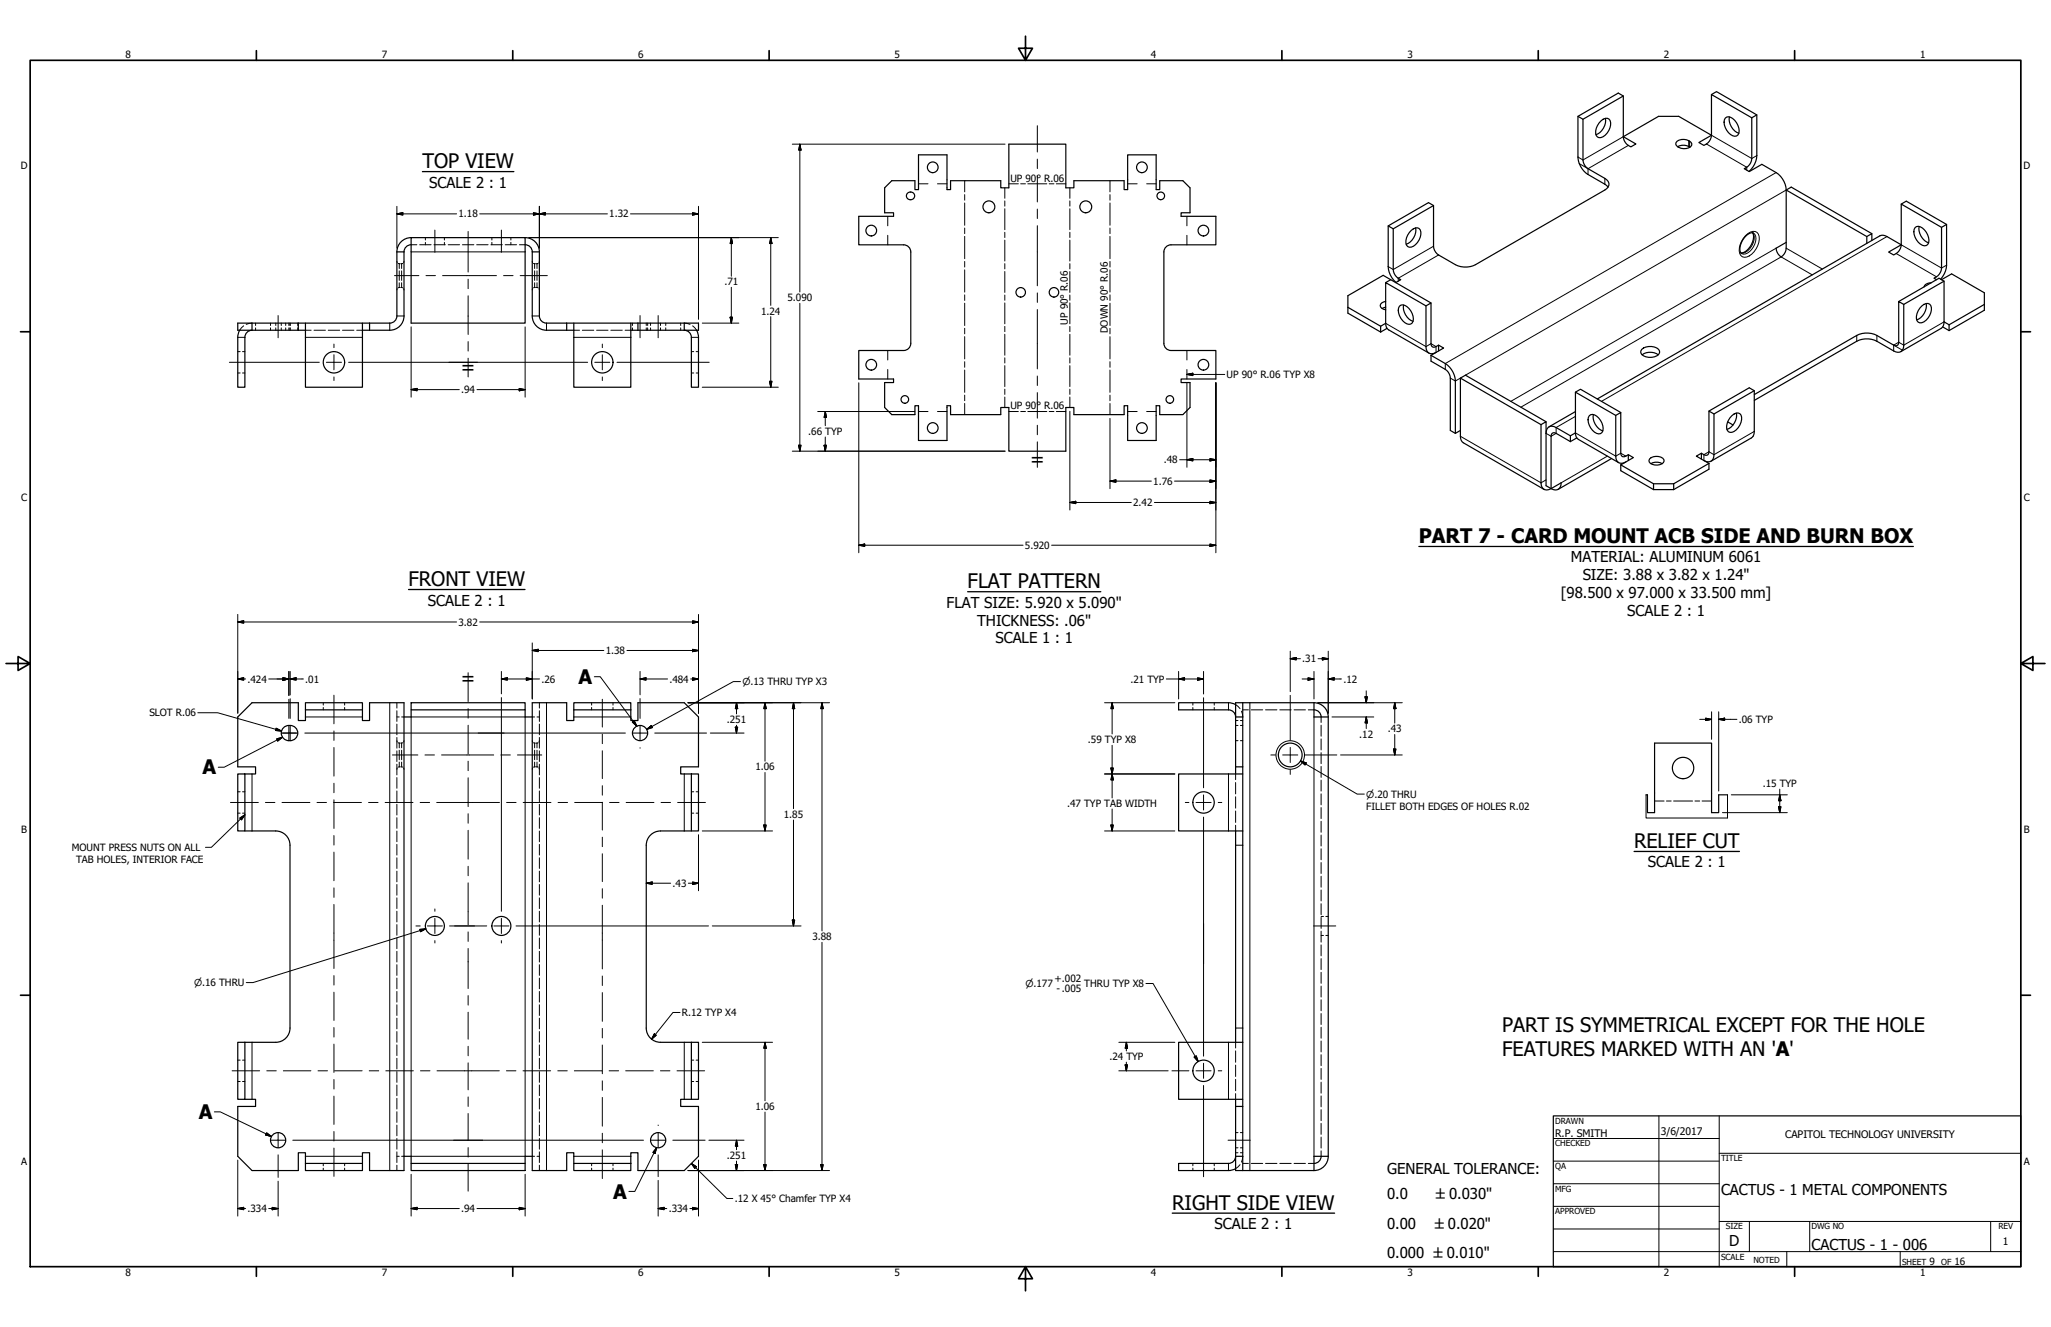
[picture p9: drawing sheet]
<svg xmlns="http://www.w3.org/2000/svg" width="864mm" height="559mm" viewBox="0 0 864 559" stroke-linecap="round" stroke-linejoin="round" font-family="sans-serif">
<!-- layer: Border (ANSI) -->
<g fill="none" stroke="#000" stroke-width=".42">
<path d="M683.5 57.6l-17 9.8-2.1-1.3M711 59.2v2.5M711.4 59.5v2.4M720.6 57l17 9.7 2.1-1.2M665 68.9l3.7 2.1M668.7 71v2.5M675.7 75.1v2.5M685.6 61.2l-16.9 9.8M718.5 60.6l17 9.8v1.2M747.9 72.7l-139.3 80.4v2.4M735 99.2a4 4 0 0 1 4.8-1.3 5.8 5.8 0 0 1-.4 6.9 5.3 5.3 0 0 1-5.8 3.3 4.9 4.9 0 0 1-.3-6.5zM738 98a6 6 0 0 1-2.1 7.6l-2 1h-.8"/>
<path d="M738.3 98.1a4.4 4.4 0 0 1 0 5.8 4.4 4.4 0 0 1-5 2.9M752.1 80l-135.1 78M794.5 99.6l-120.2 69.4M173.1 106.1h48M603.6 103.7l-17 9.8-2.1-1.2M605.7 107.4l-16.9 9.8v1.2M747.9 104.5l-111.8 64.5M752.1 104.5l15.2 8.8M763.1 115.7l-13.1-7.5-109.6 63.3M798.4 106.8l17 9.8M800.5 103.1l17 9.8 2.1-1.2M164.1 136.1v3"/>
<path d="M167.1 133.1h3M224.1 133.1h3M230.1 136.1v3M583.5 136.2l16.9 9.7 2.1-1.2 2.2 1.2v2.5M818.6 135.5l-17 9.8-2.1-1.2-2.1 1.2M100.1 142.1h3M128.6 142.1h24M241.6 142.1h24M291.1 142.1h3M610.7 159.2l2.1 1.2 2.1-1.2M781.8 141.3v2.4M790.3 141.3v2.4"/>
<path d="M797.4 145.3v2.5M797.4 145.3l3.6 2.2M663.4 175.3l-8.2 4.7v2.5l-2.1 1.2-2.1-1.2M614.9 183.7l34 19.6 2.1-1.2M663.4 182.3l16.9 9.8 2.2-1.2 2.1 1.2M676.8 192.1l-19.5 11.2M738.7 181.7l-17 9.8-2.1-1.3-2.1 1.3v2.4M164.1 295.9v197M230.1 295.9v197M517.3 295.9v3M526.3 295.9v197M128.6 301.9h24"/>
<path d="M173.1 301.9h48v185h-48zM241.6 301.9h24M553.3 301.9v185M106.1 325.9v24M288.1 325.9v24M517.3 325.9v24M693.1 334.7v9.8h34.3v-9.8M520.3 355.9h3M106.1 438.9v24M288.1 438.9v24M517.3 438.9v24M520.3 432.9h3"/>
<path d="M128.6 486.9h24M241.6 486.9h24M517.3 489.9v3"/>
<circle cx="543.3" cy="317.9" r="6"/>
</g>
<g fill="none" stroke="#000" stroke-width=".51">
<path d="M683.5 57.6l5.3 3-2.1 1.3a5 5 0 0 1-3.2-4.3zM664.4 66.1a9.4 9.4 0 0 0 4.3 7.4l7 4.1M666.5 67.4a4.7 4.7 0 0 0 2.2 3.6M715.3 60l5.3-3a4.9 4.9 0 0 1-3.1 4.2zM737.6 66.7a4.7 4.7 0 0 1-2.1 3.7M739.7 65.5a9.5 9.5 0 0 1-3.3 6.7M747.9 72.7a9.4 9.4 0 0 1 4.2 7.3M675.7 80l-54.4 31.5a9.3 9.3 0 0 1-8.5 0M737.9 98a6.9 6.9 0 0 1-4.9 8.5M738.3 98.1a4.5 4.5 0 0 0-4.6 3.1 4.5 4.5 0 0 0-.4 5.6M794.5 99.6a2.99 2.99 0 0 0-3-.3l-118.9 68.7M173.1 106.1v-6h48v6"/>
<path d="M173.1 103.1l-1.3 .3-1 .8-.7 1.9M173.1 100.1a6 6 0 0 0-6 6M221.1 100.1a6 6 0 0 1 6 6h-3l-.6-1.9-1.1-.8-1.3-.3M582.4 115.9l3.2 1.9M583.5 119l2.1-1.2 16.9 9.8M584.5 112.3a9.5 9.5 0 0 0 3.3 6.6M586.6 113.5a4.9 4.9 0 0 0 3.2 4.3l-2.1 1.2M603.6 103.7a4.6 4.6 0 0 0 2.1 3.7M747.9 104.5a4.7 4.7 0 0 0 2.1 3.7 4.6 4.6 0 0 0 2.1-3.7M795.2 106.1l5.3-3a5 5 0 0 1-3.1 4.3zM817.5 112.9a5 5 0 0 1-3.2 4.3l1.1 .6M818.6 118.4l-17 9.8v17.1a2.59 2.59 0 0 1-1.2 2.8 2.59 2.59 0 0 1-3-.3"/>
<path d="M819.6 111.7a9.2 9.2 0 0 1-2.5 5.9M821.7 115.3l-4.2 2.5M100.9 139.1l-.8 3M106.1 139.1l-1.3 .3-1 .8-.7 1.9M125.6 139.1v-3h27v6M152.6 136.1h3v3M167.1 133.1l-.6 1.8-1.1 .9-1.3 .3M170.1 133.1a6 6 0 0 1-6 6M224.1 133.1a6 6 0 0 0 6 6M227.1 133.1l.3 1.3 .8 1 1.9 .7M241.6 139.1h-3v-3h27v6M241.6 136.1v6"/>
<path d="M265.6 136.1h3v3h-3M293.3 139.1l.8 3v21h-3l-.1-21.7-1-1.7-1.9-.6M583.5 136.2a3 3 0 0 0 1.2 2.7l17 9.8M583.5 136.2v-17.2l16.9 9.8v17.1a2.59 2.59 0 0 0 1.3 2.8 2.59 2.59 0 0 0 3-.3M583.5 136.2l-2.2 1.2v2.4l2.7-1.5M589.3 128.9a2.21 2.21 0 0 1 3.1 .2 6 6 0 0 1 2.2 6.9 2.21 2.21 0 0 1-3.1-.1 6 6 0 0 1-2.2-7zM591 128.4a6.4 6.4 0 0 0 4 6.9M600.4 128.8l2.1-1.2v17.1M799.5 127l16.9-9.8 2.2 1.2v17.1M801.6 128.2l-2.1-1.2v17.1a1.3 1.3 0 0 1-.6 1.4 1.3 1.3 0 0 1-1.5-.2l-7.1-4a9.3 9.3 0 0 0-8.5 0l-43.1 24.9M809.2 128.9a2.39 2.39 0 0 1 3.8-.2 5.9 5.9 0 0 1-4.6 7.2 2.21 2.21 0 0 1-1.5-2.7 7.4 7.4 0 0 1 2.3-4.3zM811 127.8a6.4 6.4 0 0 1-4 6.9"/>
<path d="M818.6 135.5a3 3 0 0 1-1.3 2.8l-16.9 9.8M818.6 135.5l2.1 1.3v2.4l-2.7-1.5M604.7 145.9l1-.6 2.1 1.3-5.3 3v2.5M605.7 145.3v2.5M608.6 153.1a9.4 9.4 0 0 1 4.2 7.3M608.6 155.5a4.7 4.7 0 0 1 2.1 3.7M790.3 143.7a9.3 9.3 0 0 0-8.5 0l-43.1 24.9M663.4 165.1l2.1-1.2 17 9.8M663.4 173.3l-11.2 6.4M669.2 175.1a2.2 2.2 0 0 1 3.1 .1 6 6 0 0 1 2.2 6.9 2.21 2.21 0 0 1-3.1-.1 6 6 0 0 1-2.2-6.9zM670.9 174.6a6.4 6.4 0 0 0 4 6.8M680.3 174.9l2.2-1.2v17.2a1.3 1.3 0 0 0 .6 1.3 1.3 1.3 0 0 0 1.5-.1l1-.6 2.2 1.2-5.3 3.1v2.4"/>
<path d="M719.6 173.1l16.9-9.8 2.2 1.2v17.2l-.6 2.1-17.6 10.4M721.7 174.3l-2.1-1.2v17.1a1.29 1.29 0 0 1-.7 1.4 1.29 1.29 0 0 1-1.4-.1l-1.1-.6-2.1 1.2 5.3 3v2.5M727.5 177.7l2.2 1.3M729.3 175a2.38 2.38 0 0 1 3.8-.2 5.9 5.9 0 0 1-4.6 7.3 2.2 2.2 0 0 1-1.5-2.8 7.3 7.3 0 0 1 2.3-4.3zM731.1 173.9a6.4 6.4 0 0 1-4 6.9M738.7 164.5l-17 9.8v17.2a2.59 2.59 0 0 1-1.2 2.7 2.59 2.59 0 0 1-3-.3M610.7 181.3l2.1 1.2M614.9 183.7a3 3 0 0 0 1.3 2.8l33.9 19.6M655.2 180a2.59 2.59 0 0 0-3-.2 2.59 2.59 0 0 0-1.2 2.7M655.2 182.5a1.3 1.3 0 0 0-1.5-.1 1.3 1.3 0 0 0-.6 1.3M663.4 182.3a3 3 0 0 0 1.2 2.7l17 9.8M663.4 182.3v-17.2l16.9 9.8v17.2a2.59 2.59 0 0 0 1.3 2.7 2.59 2.59 0 0 0 3-.3"/>
<path d="M663.4 182.3l-2.2 1.2v2.5l2.7-1.6M678.6 193.1l-22.5 13M685.6 191.5v2.4M716.4 190.9v2.4M648.9 203.3a2.59 2.59 0 0 0 1.2 2.7 2.59 2.59 0 0 0 3-.2 2.59 2.59 0 0 0 3 .2 2.59 2.59 0 0 0 1.2-2.7M125.6 295.9v7.5h3v-4.5M152.6 298.9v3M164.1 295.9h6M173.1 298.9v3h-3M221.1 298.9v3h3M224.1 295.9h6M238.6 295.9v7.5h3v-4.5"/>
<path d="M268.6 295.9v7.5h-3v-4.5M523.3 295.9h3M559.3 301.9v185M100.1 322.9h7.5v3h-4.5M291.1 325.9h3v24h-3zM294.1 322.9h-7.5v3h4.5M517.3 325.9h-21v24h21M103.1 349.9h3M288.1 349.9h3M520.3 349.9v89h-24v24h27M523.3 349.9v83M103.1 438.9h3"/>
<path d="M288.1 438.9h3M291.1 438.9h3v24h-3zM103.1 462.9h4.5v3h-7.5M291.1 462.9h-4.5v3h7.5M128.6 489.9v-4.5h-3v7.5M128.6 489.9h24v3h-24zM152.6 486.9v-1.5h3v7.5M164.1 492.9h6M170.1 486.9h3M221.1 486.9h3M224.1 492.9h6M241.6 489.9v-4.5h-3v7.5"/>
<path d="M241.6 489.9h24v3h-24zM265.6 489.9v-4.5h3v7.5M517.3 489.9h-21v3M523.3 492.9h3"/>
</g>
<!-- layer: Visible Narrow (ANSI) -->
<g fill="none" stroke="#000" stroke-width=".51">
<path d="M720.6 39.8l2.2-1.2 16.9 9.8v17.1M664.4 49l2.1 1.2v17.2M674.1 50.9a2.37 2.37 0 0 1 3.8-.2 5.9 5.9 0 0 1-4.6 7.3 2.21 2.21 0 0 1-1.4-2.8 7.4 7.4 0 0 1 2.2-4.3zM676 49.8a6.4 6.4 0 0 1-4 6.9M683.5 40.4l-17 9.8M706.2 59.5a4.3 4.3 0 0 1 6.2 1.1 3.3 3.3 0 0 1-4.6 1.8 2.46 2.46 0 0 1-2.1-2.3zM726.4 49.7a2.2 2.2 0 0 1 3.2 .2 6 6 0 0 1 2.2 6.9 2.2 2.2 0 0 1-3.1-.1 6 6 0 0 1-2.3-7zM728.2 49.2a6.4 6.4 0 0 0 4 6.9M739.7 48.4l-2.1 1.2M372.5 79.1l3-3h9.7v3.7h1.5v-14.6h12v14.6h1.5v-3.7h21.2v3h3.4v-18.4h24v18.4h3.4v-3h21.1v3.7h1.5v-14.6h12v14.6h1.5v-3.7h9.8l3 3v10.5h-3.8v1.5h14.7v12l-19.6 .1-1.7 1-.6 1.9v38.5l.3 1.3 1.4 1.4 1.3 .3h18.9v12h-14.7v1.5h3.8v10.5l-3 3h-9.8v-3.8h-1.5v14.7h-12v-14.7h-1.5v3.8h-21.1v-3h-3.4v18.4h-24v-18.4h-3.4v3h-21.2v-3.8h-1.5v14.7h-12v-14.7h-1.5v3.8h-9.7l-3-3v-10.5h3.7v-1.5h-14.6v-12h18.9l1.9-.7 1-1.6 .1-39.2-.3-1.3-1.4-1.4-1.3-.3h-18.9v-12h14.6v-1.5h-3.7zM664.4 66.1v-17.1l17-9.8 2.1 1.2v17.2l14.9-8.6h8.4l13.8 8v-17.2l17 9.8v17.1M668.7 71l7 4.1a2.59 2.59 0 0 1 1.8 2.5 2.59 2.59 0 0 1-1.8 2.4"/>
<path d="M675.7 77.6l1.4 1.2M706.4 61.8a5 5 0 0 1 5.2 .2M735.5 70.4l-1.1 .6 2.1 1.3 5.3-3.1 6.1 3.5M584.5 95.1l2.1 1.3v17.1M594.2 97a2.37 2.37 0 0 1 3.8-.2 5.9 5.9 0 0 1-4.6 7.3 2.21 2.21 0 0 1-1.4-2.8 7.4 7.4 0 0 1 2.2-4.3zM596 96a6.4 6.4 0 0 1-3.9 6.8M603.6 86.6l-17 9.8M752.1 80l33.9 19.6v2.9M786 99.6l2.2-1.2v2.9M788.2 98.4l-34-19.6-2.1 1.2v24.5M794.5 99.6l6 3.5v-17.2l17 9.8v17.2M800.5 85.9l2.2-1.2 16.9 9.8v17.2"/>
<path d="M806.3 95.9a2.2 2.2 0 0 1 3.2 .1 6 6 0 0 1 2.2 6.9 2.2 2.2 0 0 1-3.1-.1 6 6 0 0 1-2.3-6.9zM808.1 95.4a6.4 6.4 0 0 0 4 6.8M819.6 94.5l-2.1 1.2M173.1 106.1v30h48v-30M224.1 106.1v27M227.1 106.1v27M582.4 115.9l-14.9 8.6v7.4l13.8 7.9M603.6 103.7v-17.1l-2.1-1.3-17 9.8v17.2M605.7 107.4l7.1 4.1M752.1 102.1l-4.2 2.4M813.2 119.1a3 3 0 0 0-3 1.7M821.7 115.3l13.8 8v7.3l-14.8 8.6"/>
<path d="M106.1 136.1v3M125.6 136.1h-25.5v3h28.5M128.6 136.1v27h24v-21M152.6 139.1h11.5M155.6 136.1h8.5M167.1 133.1v-27h3v27M230.1 139.1h8.5M230.1 136.1h8.5M268.6 136.1h25.5v3h-25.5M288.1 136.1v3M567.5 129.4l13.8 8M583.5 126.9a2 2 0 0 0-2.2 2.4l.5 .5 1.7 .7"/>
<path d="M583.5 129.4l-1.5 .5M835.5 128.2l-14.8 8.6M100.1 142.1v21h3v-21M241.6 142.1v21h24v-21M602.5 144.7a1.3 1.3 0 0 0 .7 1.4 1.3 1.3 0 0 0 1.5-.2M602.5 149.6l6.1 3.5M602.5 152.1l6.1 3.4M610.7 159.2v22.1M614.9 159.2l34 19.6M691.3 147.1a5.2 5.2 0 0 1 7.5 .7 3.5 3.5 0 0 1-4.6 2.7 3 3 0 0 1-3.3-2.7zM691.4 149.4a5.8 5.8 0 0 1 6.8 0M790.3 143.7l7.1 4.1"/>
<path d="M612.8 160.4v22.1l2.1-1.2M651 177.6l-34-19.6-2.1 1.2v24.5M653.1 183.7v22.1M655.2 182.5l6 3.5M655.2 180l6 3.5M682.5 195.8l13.7 7.9M682.5 198.2l13.7 8M694.6 193.2a4.3 4.3 0 0 1 6 .3 1.77 1.77 0 0 1-1.7 2.2 3.3 3.3 0 0 1-4.6-1.8zM695.1 195.2a4.9 4.9 0 0 1 4.8 0M719.6 195.1l-14.9 8.6M719.6 197.6l-14.9 8.6M648.9 203.3v-24.5l2.1-1.2v26.9l2.1 1.3 4.2-2.5"/>
<path d="M696.2 203.7h8.5M696.2 206.2h8.5M696.2 203.7v2.5M704.7 203.7v2.5M125.6 295.9h-19.5l-6 6v21M128.6 295.9h24v3h-24zM164.1 295.9h-8.5v7.5h-3v-1.5M170.1 295.9v197M173.1 295.9h48v3h-48zM224.1 295.9v197M230.1 295.9h8.5M241.6 295.9h24v3h-24z"/>
<path d="M268.6 295.9h19.5l6 6v21M520.3 296.7l-3-.8h-21v3h21l1.8 .7 .9 1 .3 1.3h3M526.3 295.9h27M553.3 295.9a6 6 0 0 1 6 6h-6zM553.3 298.9l1.8 .7 .9 1 .3 1.3M119.4 306.4a3.4 3.4 0 0 1 5.2 .2 3.4 3.4 0 0 1-1.2 5 3.3 3.3 0 0 1-4.2-.9 3.3 3.3 0 0 1 .2-4.3zM100.1 325.9h3v24h-3zM517.3 325.9h6M520.3 322.9h3M523.3 322.9v27h-6M523.3 322.9v-27h-3v30M693.1 334.7h.6v7.5h3v-29.3h24v29.3h3v-7.5h3.7"/>
<path d="M106.1 349.9h10a6 6 0 0 1 6 6v77a6 6 0 0 1-6 6h-10M288.1 349.9h-10a6 6 0 0 0-6 6v77a6 6 0 0 0 6 6h10M100.1 438.9h3v24h-3zM520.3 438.9h3M523.3 438.9v27M523.3 432.9v6M100.1 465.9v21l6 6h19.5M294.1 465.9v21l-6 6h-19.5M520.3 462.9v30h3v-27M520.3 465.9h3M152.6 486.9v3M155.6 492.9h8.5"/>
<path d="M173.1 489.9h48v3h-48zM173.1 486.9v3M221.1 486.9v3M230.1 492.9h8.5M520.3 492.1l-3 .8h-21M523.3 486.9h-3l-.7 1.9-1 .8-1.3 .3M526.3 492.9h27M553.3 486.9h6a6 6 0 0 1-6 6zM556.3 486.9l-.7 1.9-1 .8-1.3 .3"/>
<circle cx="392.7" cy="70.5" r="2.25"/>
<circle cx="480.8" cy="70.5" r="2.25"/>
<circle cx="366.9" cy="97.1" r="2.25"/>
<circle cx="383.4" cy="82.6" r="1.69"/>
<circle cx="416.4" cy="87.1" r="2.5"/>
<circle cx="457.2" cy="87.1" r="2.5"/>
<circle cx="488.8" cy="82.5" r="1.6"/>
<circle cx="506.7" cy="97.1" r="2.25"/>
<circle cx="429.8" cy="123.1" r="2"/>
<circle cx="443.8" cy="123.1" r="2"/>
<circle cx="140.6" cy="152.6" r="4.5"/>
<circle cx="253.6" cy="152.6" r="4.5"/>
<circle cx="366.9" cy="153.6" r="2.25"/>
<circle cx="506.7" cy="153.6" r="2.25"/>
<circle cx="381" cy="168.2" r="1.6"/>
<circle cx="492.6" cy="168.2" r="1.6"/>
<circle cx="392.7" cy="180.2" r="2.25"/>
<circle cx="480.8" cy="180.2" r="2.25"/>
<circle cx="269.5" cy="308.7" r="3.2"/>
<circle cx="543.3" cy="317.9" r="5"/>
<circle cx="506.8" cy="337.9" r="4.5"/>
<circle cx="708.7" cy="323.4" r="4.5"/>
<circle cx="183.1" cy="389.9" r="4"/>
<circle cx="211.1" cy="389.9" r="4"/>
<circle cx="506.8" cy="450.9" r="4.5"/>
<circle cx="117.1" cy="480.1" r="3.2"/>
<circle cx="277.1" cy="480.1" r="3.2"/>
</g>
<!-- layer: Symbol (ANSI) -->
<path d="M177.9 72.3h38.5M597.4 230.1h208.2M172 248.2h49M407.4 249.2h56.1M688.1 358.5h44.3M493.6 510.9h68.3" fill="none" stroke="#000" stroke-width=".55"/>
<!-- layer: Title (ANSI) -->
<g fill="none" stroke="#000" stroke-width=".42">
<path d="M167.1 110.1l.1 .5M167.6 110.9l.5 .2v2M168.1 119.1v2l-.5 .1M168.1 114.1v4M169.1 119.1v2l.5 .1M169.1 114.1v4M169.6 110.9l-.5 .2v2M170.1 110.1l-.1 .5M224.1 110.1l.1 .5M224.6 110.9l.5 .2v2M225.1 119.1v2l-.5 .1M225.1 114.1v4"/>
<path d="M226.1 119.1v2l.5 .1M226.1 114.1v4M226.6 110.9l-.5 .2v2M227.1 110.1l-.1 .5M116.1 136.1v1M116.1 138.1v1M118.4 136.1v1M118.4 138.1v1M121.6 136.1v1M121.6 138.1v1M122.2 136.1v1M122.2 138.1v1"/>
<path d="M167.2 121.6l-.1 .5M170 121.6l.1 .5M224.2 121.6l-.1 .5M227 121.6l.1 .5M272.1 136.1v1M272.1 138.1v1M278.1 136.1v1M278.1 138.1v1M167.1 311.9l.1 .5M167.6 312.8l.5 .1v2M168.1 315.9v4M169.1 315.9v4"/>
<path d="M169.6 312.8l-.5 .1v2M170.1 311.9l-.1 .5M224.1 311.9l.1 .5M224.6 312.8l.5 .1v2M225.1 315.9v4M226.1 315.9v4M226.6 312.8l-.5 .1v2M227.1 311.9l-.1 .5M167.2 323.4l-.1 .5M168.1 320.9v2l-.5 .2M169.1 320.9v2l.5 .2M170 323.4l.1 .5"/>
<path d="M224.2 323.4l-.1 .5M225.1 320.9v2l-.5 .2M226.1 320.9v2l.5 .2M227 323.4l.1 .5"/>
</g>
<!-- layer: Hidden (ANSI) -->
<g fill="none" stroke="#000" stroke-width=".42">
<path d="M168.1 111.1h.3M168.8 111.1h.3M173.1 103.1h2.4M176.7 103.1h4.8M179.1 100.1v1M179.1 102.1v1M182.7 103.1h4.8M187.1 100.1v1M187.1 102.1v1M188.7 103.1h4.8M194.7 103.1h4.8M200.7 103.1h4.8"/>
<path d="M206.7 103.1h4.8M207.1 100.1v1M207.1 102.1v1M212.7 103.1h4.8M215.1 100.1v1M215.1 102.1v1M218.7 103.1h2.4M225.1 111.1h.3M225.8 111.1h.3M102.6 137.2l-1.7 1.9M106.1 136.1l-2.4 .5M107.6 136.1v1"/>
<path d="M107.6 138.1v1M113.9 136.1v1M113.9 138.1v1M120.3 136.1v1M120.3 138.1v1M122.1 136.1v1M122.1 138.1v1M125.4 136.1v1M125.4 138.1v1M128.6 139.1h2.4M132.2 139.1h4.8M138.2 139.1h4.8"/>
<path d="M144.2 139.1h4.8M150.2 139.1h2.4M168.1 121.1h.3M168.8 121.1h.3M225.1 121.1h.3M225.8 121.1h.3M241.6 139.1h2.4M245.2 139.1h4.8M251.2 139.1h4.8M257.2 139.1h4.8M263.2 139.1h2.4M266.3 136.1v1"/>
<path d="M266.3 138.1v1M272.7 136.1v1M272.7 138.1v1M273.9 136.1v1M273.9 138.1v1M280.3 136.1v1M280.3 138.1v1M286.6 136.1v1M286.6 138.1v1M288.1 136.1l2.5 .5M291.6 137.2l1.7 1.9M100.1 157.1h1"/>
<path d="M100.1 148.1h1M102.1 157.1h1M102.1 148.1h1M291.1 157.1h1M291.1 148.1h1M293.1 157.1h1M293.1 148.1h1M136.1 295.9v1M136.1 297.9v1M145.1 295.9v1M145.1 297.9v1M167.1 295.9v2.3"/>
<path d="M167.1 299.3v4.5M227.1 295.9v2.3M227.1 299.3v4.5M249.1 295.9v1M249.1 297.9v1M258.1 295.9v1M258.1 297.9v1M502.3 295.9v1M502.3 297.9v1M511.3 295.9v1M511.3 297.9v1M520.3 296.7l1.8 1.7"/>
<path d="M522.8 299.5l.5 2.4M523.3 298.9h2.4M526.9 298.9h4.8M532.9 298.9h4.8M538.9 298.9h4.8M544.9 298.9h4.8M550.9 298.9h2.4M167.1 304.9v4.5M167.1 310.6v4.5M167.1 316.2v4.5M167.1 301.9h1M168.1 312.9h.3"/>
<path d="M168.8 312.9h.3M169.1 301.9h1M224.1 301.9h1M225.1 312.9h.3M225.8 312.9h.3M226.1 301.9h1M227.1 304.9v4.5M227.1 310.6v4.5M227.1 316.2v4.5M520.3 303.4h1M520.3 305.5h1M520.3 311.9h1"/>
<path d="M522.3 303.4h1M522.3 305.5h1M522.3 311.9h1M556.3 301.9v2.3M556.3 305.4v4.6M556.3 311.2v4.6M556.3 316.9v4.7M100.1 333.4h1M102.1 333.4h1M167.1 321.8v4.5M167.1 327.4v4.5M167.1 333.1v4.5"/>
<path d="M167.1 338.7v4.5M168.1 322.9h.3M168.8 322.9h.3M225.1 322.9h.3M225.8 322.9h.3M227.1 321.8v4.5M227.1 327.4v4.5M227.1 333.1v4.5M227.1 338.7v4.5M291.1 333.4h1M293.1 333.4h1M520.3 325.9v2.4"/>
<path d="M520.3 329.5v4.8M520.3 335.5v4.8M556.3 322.7v4.7M556.3 328.5v4.6M556.3 334.3v4.6M100.1 342.4h1M102.1 342.4h1M167.1 344.3v4.5M167.1 350v4.5M167.1 355.6v4.5M227.1 344.3v4.5M227.1 350v4.5"/>
<path d="M227.1 355.6v4.5M291.1 342.4h1M293.1 342.4h1M520.3 341.5v4.8M520.3 347.5v2.4M556.3 340.1v4.6M556.3 345.9v4.6M556.3 351.6v4.7M556.3 357.4v4.6M167.1 361.2v4.5M167.1 366.8v4.5M167.1 372.5v4.5"/>
<path d="M167.1 378.1v4.5M227.1 361.2v4.5M227.1 366.8v4.5M227.1 372.5v4.5M227.1 378.1v4.5M556.3 363.2v4.6M556.3 369v4.6M556.3 374.8v4.6M167.1 383.7v4.5M167.1 389.4v4.5M167.1 395v4.5M227.1 383.7v4.5"/>
<path d="M227.1 389.4v4.5M227.1 395v4.5M556.3 380.5v4.7M556.3 386.3v4.6M556.3 392.1v4.6M556.3 397.9v4.6M556.3 385.9h1M556.3 393.9h1M558.3 385.9h1M558.3 393.9h1M167.1 400.6v4.5M167.1 406.2v4.5"/>
<path d="M167.1 411.9v4.5M167.1 417.5v4.5M227.1 400.6v4.5M227.1 406.2v4.5M227.1 411.9v4.5M227.1 417.5v4.5M556.3 403.7v4.6M556.3 409.4v4.7M556.3 415.2v4.7M167.1 423.1v4.5M167.1 428.8v4.5M167.1 434.4v4.5"/>
<path d="M227.1 423.1v4.5M227.1 428.8v4.5M227.1 434.4v4.5M520.3 438.9v2.4M556.3 421v4.6M556.3 426.8v4.6M556.3 432.6v4.6M556.3 438.4v4.6M100.1 455.4h1M100.1 446.4h1M102.1 455.4h1M102.1 446.4h1"/>
<path d="M167.1 440v4.5M167.1 445.6v4.5M167.1 451.3v4.5M167.1 456.9v4.5M227.1 440v4.5M227.1 445.6v4.5M227.1 451.3v4.5M227.1 456.9v4.5M291.1 455.4h1M291.1 446.4h1M293.1 455.4h1M293.1 446.4h1"/>
<path d="M520.3 442.5v4.8M520.3 448.5v4.8M520.3 454.5v4.8M556.3 444.1v4.7M556.3 449.9v4.6M556.3 455.7v4.6M167.1 462.5v4.5M167.1 468.2v4.5M167.1 473.8v4.5M167.1 479.4v4.5M227.1 462.5v4.5M227.1 468.2v4.5"/>
<path d="M227.1 473.8v4.5M227.1 479.4v4.5M520.3 460.5v2.4M520.3 476.9h1M522.3 476.9h1M556.3 461.5v4.6M556.3 467.3v4.6M556.3 473v4.7M556.3 478.8v4.7M136.1 489.9v1M136.1 491.9v1M145.1 489.9v1"/>
<path d="M145.1 491.9v1M167.1 485v4.5M167.1 490.7v2.2M167.1 486.9h1M169.1 486.9h1M224.1 486.9h1M226.1 486.9h1M227.1 485v4.5M227.1 490.7v2.2M249.1 489.9v1M249.1 491.9v1M258.1 489.9v1"/>
<path d="M258.1 491.9v1M502.3 489.9v1M502.3 491.9v1M511.3 489.9v1M511.3 491.9v1M520.3 485.4h1M520.3 483.3h1M522.1 490.4l-1.8 1.7M522.3 485.4h1M522.3 483.3h1M523.3 486.9l-.5 2.5M523.3 489.9h2.4"/>
<path d="M526.9 489.9h4.8M532.9 489.9h4.8M538.9 489.9h4.8M544.9 489.9h4.8M550.9 489.9h2.4M556.3 484.6v2.3"/>
</g>
<!-- layer: Visible Narrow (ANSI) -->
<g fill="none" stroke="#000" stroke-width=".42">
<path d="M386.7 77.4h4M394.7 77.4h4M406.2 76.1v4.7M423.1 79.1v4.4M424.8 77.4h4M429.8 77.4h2M432.8 77.4h8M441.8 77.4h2M444.8 77.4h4M450.5 79.1v4.4M467.4 76.1v4.7M474.8 77.4h4"/>
<path d="M482.8 77.4h4M373.8 91.1v4M373.8 99.1v4M406.2 82v2.3M406.2 85.5v9.4M406.2 96v2.4M406.2 99.5v9.4M423.1 84.6v2.2M423.1 87.9v8.8M423.1 97.8v2.2M450.5 84.6v2.2M450.5 87.9v8.8"/>
<path d="M450.5 97.8v2.2M467.4 82v2.3M467.4 85.5v9.4M467.4 96v2.4M467.4 99.5v9.4M499.8 91.1v4M499.8 99.1v4M406.2 110.1v2.3M406.2 113.6v9.4M423.1 101.1v8.8M423.1 111v2.2M423.1 114.3v8.8"/>
<path d="M450.5 101.1v8.8M450.5 111v2.2M450.5 114.3v8.8M467.4 110.1v2.3M467.4 113.6v9.4M406.2 124.2v2.3M406.2 127.7v9.4M406.2 138.2v2.4M423.1 124.2v2.2M423.1 127.6v8.8M423.1 137.5v2.2M450.5 124.2v2.2"/>
<path d="M450.5 127.6v8.8M450.5 137.5v2.2M467.4 124.2v2.3M467.4 127.7v9.4M467.4 138.2v2.4M373.8 147.6v4M373.8 155.6v4M406.2 141.8v9.3M406.2 152.3v2.4M406.2 155.8v9.4M423.1 140.8v8.8M423.1 150.7v2.2"/>
<path d="M423.1 154v8.8M450.5 140.8v8.8M450.5 150.7v2.2M450.5 154v8.8M467.4 141.8v9.3M467.4 152.3v2.4M467.4 155.8v9.4M499.8 147.6v4M499.8 155.6v4M386.7 173.3h4M394.7 173.3h4M406.2 166.4v2.3"/>
<path d="M406.2 169.9v4.7M423.1 163.9v2.2M423.1 167.2v4.4M424.8 173.3h4M429.8 173.3h2M432.8 173.3h8M441.8 173.3h2M444.8 173.3h4M450.5 163.9v2.2M450.5 167.2v4.4M467.4 166.4v2.3M467.4 169.9v4.7"/>
<path d="M474.8 173.3h4M482.8 173.3h4M696.7 337.3h4M701.7 337.3h2M704.7 337.3h8M713.7 337.3h2M716.7 337.3h4"/>
</g>
<!-- layer: Dimension (ANSI) -->
<g fill="none" stroke="#000" stroke-width=".71">
<path d="M431.8 15.2v10.2l-2.9-5.1h5.8l-2.9 5.1M12.7 25.4h838.2v508h-838.2zM107.9 21.3v4.1M215.9 21.3v4.1M323.8 21.3v4.1M539.8 21.3v4.1M647.7 21.3v4.1M755.6 21.3v4.1M8.6 139.7h4.1M850.9 139.7h4.1M2.5 279.4h10.2l-5.1-2.9v5.8l5.1-2.9M850.9 279.4l5.1 2.9v-5.8l-5.1 2.9h10.2"/>
<path d="M8.6 419.1h4.1M850.9 419.1h4.1M107.9 533.4v4.1M215.9 533.4v4.1M323.8 533.4v4.1M431.8 533.4l2.9 5.1h-5.8l2.9-5.1v10.2M539.8 533.4v4.1M647.7 533.4v4.1M755.6 533.4v4.1"/>
</g>
<!-- layer: Visible (ANSI) -->
<g fill="none" stroke="#000" stroke-width=".42">
<path d="M654 479.4h69.9M698.5 469.9v63.5M723.9 469.9v63.5M654 488.9h69.9M654 498.5h69.9M723.9 485.6h127M654 508h69.9M654 517.5h69.9M723.9 514.3h127M736.6 514.3v12.7M762 514.3v12.7M838.2 514.3v12.7"/>
<path d="M654 527h196.9M752.3 527v6.4M800.1 527v6.4"/>
</g>
<path d="M654 469.9h196.9v63.5h-196.9z" fill="none" stroke="#000" stroke-width=".51"/>
<!-- layer: Symbol (ANSI) -->
<g fill="none" stroke="#000" stroke-width=".42">
<path d="M499.8 157.7l2.5-.5v1zM499.8 157.7h15.9M250.2 285h2.5l15.5 20.8M311.8 287h-3l-36.5 20.1M116.5 311.1l2.4-.7-1.9 1.6zM118.9 310.4l-24.5 12.7h-2.5M266.3 304.1l.8-.6 1.1 2.3zM272.3 307.1l2-1.6 .4 .9zM547.6 320.4l2.4 .9-.5 .8zM547.6 320.4l23.9 14h3M101 344.5l2.1-1.4-1.4 2.1zM103.1 343.1l-14.1 13.7h-2.5"/>
<path d="M176.8 391.4l2.5-.3-2.2 1.2zM179.3 391.1l-72.8 22.7h-2.8M482.5 414.2h3l19 32.8M502.8 445.1l.9-.5 .8 2.4zM90.3 468.2h2.5l21.5 10.4M112.3 477l2 1.6-2.5-.7zM276.5 483.3l-.7 2.4-.9-.4zM276.5 483.3l-9.2 18.4h-2.5M291.1 489.9l2.1 1.4-.7 .7zM291.1 489.9l15 14.8h2.5"/>
</g>
<g fill="#000" stroke="#000" stroke-width=".42">
<path d="M499.8 157.7l2.5-.5zM499.8 157.7l2.5-.5v1zM117 312l1.9-1.6zM116.5 311.1l2.4-.7-1.9 1.6zM266.3 304.1l1.9 1.7zM266.3 304.1l.8-.6 1.1 2.3zM272.3 307.1l2-1.6zM272.3 307.1l2-1.6 .4 .9zM547.6 320.4l2.4 .9zM547.6 320.4l2.4 .9-.5 .8zM103.1 343.1l-1.4 2.1zM101 344.5l2.1-1.4-1.4 2.1z"/>
<path d="M177.1 392.3l2.2-1.2zM176.8 391.4l2.5-.3-2.2 1.2zM502.8 445.1l1.7 1.9zM502.8 445.1l.9-.5 .8 2.4zM111.8 477.9l2.5 .7zM112.3 477l2 1.6-2.5-.7zM276.5 483.3l-.7 2.4zM276.5 483.3l-.7 2.4-.9-.4zM291.1 489.9l2.1 1.4zM291.1 489.9l2.1 1.4-.7 .7z"/>
</g>
<!-- layer: Centerline (ANSI) -->
<g fill="none" stroke="#000" stroke-width=".42">
<path d="M436.8 52.9v11.1M436.8 67v4M436.8 74v11M183.1 96.9v9.3M197.1 97.5v17.1M211.1 96.9v9.3M436.8 88v4M436.8 95v25.4M166.1 116.1h10.3M179.4 116.1h4M186.4 116.1h22.6M197.1 117.6v4"/>
<path d="M212 116.1h4M219 116.1h11.5M117.1 132.9v9.3M197.1 124.6v16.3M269.5 132.9v9.3M277.1 132.9v9.3M436.8 123.4v3.9M436.8 130.3v25M197.1 143.8v4M197.1 150.8v7.9M436.8 158.3v4M436.8 165.3v10.8"/>
<path d="M436.8 179.1v4M436.8 186.1v10.7M140.6 292.8v12M197.1 283.3v12.1M197.1 298.4v4M253.6 294.5v11.7M140.6 307.8v4M140.6 314.8v12M165.3 317.9h10.6M178.9 317.9h4M185.9 317.9h22M197.1 305.4v12.1"/>
<path d="M210.9 317.9h4M217.9 317.9h10.2M253.6 309.2v4M253.6 316.1v11.8M97 337.9h11.8M111.8 337.9h4M118.8 337.9h11.7M133.5 337.9h4M140.5 337.9h11.7M140.6 329.8v4M140.6 336.8v12.1M155.2 337.9h4"/>
<path d="M162.2 337.9h11.7M176.9 337.9h4M183.9 337.9h26.4M197.1 320.5v4M197.1 327.5v12.2M213.3 337.9h4M220.3 337.9h11.7M235 337.9h4M242 337.9h11.7M253.6 330.9v3.9M253.6 337.8v11.7M256.7 337.9h4"/>
<path d="M263.7 337.9h11.7M278.3 337.9h4M285.3 337.9h11.7M140.6 351.9v3.9M140.6 358.8v12.1M197.1 342.7v4M197.1 349.7v12.1M253.6 352.5v4M253.6 359.5v11.7M140.6 373.9v4M197.1 364.8v4M197.1 371.8v17.6"/>
<path d="M253.6 374.2v4M140.6 380.9v26.9M197.1 392.4v4M197.1 399.4v16.9M253.6 381.2v26.8M553.1 389.9h9.3M140.6 410.8v4M140.6 417.8v11.9M197.1 419.3v4M253.6 411v4M253.6 418v12.1M140.6 432.7v4"/>
<path d="M140.6 439.7v11.9M197.1 426.2v11.4M253.6 433.1v4M97.7 450.9h11.6M112.3 450.9h4M119.3 450.9h11.6M133.9 450.9h4M140.6 454.6v4M140.9 450.9h11.6M155.5 450.9h4M162.5 450.9h11.5M177 450.9h4"/>
<path d="M184 450.9h26.2M197.1 440.6v4M197.1 447.6v11.3M213.2 450.9h4M220.2 450.9h11.7M234.9 450.9h3.9M241.8 450.9h11.7M253.6 440.1v12M253.6 455.1v4M256.5 450.9h4M263.5 450.9h11.6M278.1 450.9h4"/>
<path d="M285.1 450.9h11.6M140.6 461.6v11.9M140.6 476.5v4M197.1 461.9v4M197.1 468.9v11.4M253.6 462.1v12.1M253.6 477.2v4M140.6 483.5v11.9M197.1 483.3v3.9M197.1 490.2v11.4M253.6 484.2v12.1M517.1 480.1h9.3"/>
</g>
<!-- layer: Center Mark (ANSI) -->
<g fill="none" stroke="#000" stroke-width=".42">
<path d="M96.6 152.6h37.8M137.4 152.6h6.4M140.6 144.9v1.5M140.6 149.4v6.3M140.6 158.7v1.5M146.8 152.6h100.6M250.4 152.6h6.4M253.6 144.9v1.5M253.6 149.4v6.3M253.6 158.7v1.5M259.8 152.6h38.8M121.6 294.5v8"/>
<path d="M122.2 294.2v8.3M211.1 293.8v89.9M269.5 294.2v8.3M506.8 293.8v37.9M543.3 292.8v18.9M118.5 308.7h6.3M121.6 305.5v6.4M122.2 305.5v3.2h-3.2M125.4 308.7h-3.2v3.2M128.4 308.7h134.9M266.3 308.7h6.4M269.5 305.5v6.4"/>
<path d="M269.5 314.9v.2M275.7 308.7h21.8M535.1 317.9h2M540.1 317.9h6.3M543.3 314.7v6.4M549.4 317.9h13.5M499.1 337.9h1.5M503.6 337.9h6.3M506.8 334.7v6.4M512.9 337.9h1.5M543.3 324.1v2M506.8 344.1v100.6"/>
<path d="M175.1 389.9h1.8M179.9 389.9h6.4M183.1 382.7v1M183.1 386.7v6.4M183.1 396.1v1M189.3 389.9h15.6M207.9 389.9h6.4M211.1 386.7v6.4M211.1 396.1v1M217.3 389.9h81M493.5 450.9h7.1M503.6 450.9h6.3"/>
<path d="M506.8 447.7v6.4M506.8 457.1v38.4M512.9 450.9h1.5M117.1 477v3.1h-3.2M277.1 473.8v.2M277.1 477v6.3M117.1 486.3v9.5M120.3 480.1h-3.2v3.2M123.3 480.1h147.6M273.9 480.1h6.4M277.1 486.3v9.2M283.3 480.1h13.6"/>
</g>
<!-- layer: Dimension (ANSI) -->
<g fill="none" stroke="#000" stroke-width=".42">
<path d="M333.6 60.7h89.6M336.8 60.7l.5 2.5h-1zM336.8 60.7v62.3M167.1 90.1l2.5-.5v1zM167.1 90.1h25.1M167.1 86.9v17.6M202 90.1h53.7M224.6 89.6l2.5 .5-2.5 .5zM227.1 90.1l2.5-.5v1zM227.1 86.9v17.6M265.5 90.1h28.6M291.6 89.6l2.5 .5-2.5 .5z"/>
<path d="M294.1 86.9v47.6M222.7 100.1h105M307.9 100.1l.5 2.5h-1zM307.9 100.1v16.2M324.5 100.1l.5 2.5h-1zM324.5 100.1v28.5M173.1 137.7v14.8M221.1 137.7v14.8M295.7 136.1h15.4M307.4 133.6h1l-.5 2.5zM307.9 121v15.1M324.5 133.3v29.8"/>
<path d="M336.8 127.7v62.3M173.1 152.7v14.5M221.1 152.7v14.5M173.1 164.1l2.5-.5v1zM173.1 164.1h20.3M200.8 164.1h20.3M218.6 163.6l2.5 .5-2.5 .5zM295.7 163.1h32M324 160.6h1l-.5 2.5zM344.3 173.3h40.9M347.5 173.3l.5 2.5h-1zM347.5 173.3v6"/>
<path d="M361.6 161.2v71.6M450.5 173.2v41.6M467.4 176.2v29.6M499.8 161.2v35.6M512 161.2v71.6M333.6 190h89.6M336.3 187.5h1l-.5 2.5zM347 187.5h1l-.5 2.5zM347.5 184v6M496.7 193.6h15.3M499.8 193.6l2.5-.5v1zM509.5 193.1l2.5 .5-2.5 .5z"/>
<path d="M450.5 211.6l2.5-.5v1zM450.5 211.6h25.9M467.4 202.6l2.5-.5v1zM467.4 202.6h17.4M486.1 211.6h25.9M494.5 202.6h17.5M509.5 211.1l2.5 .5-2.5 .5zM509.5 202.1l2.5 .5-2.5 .5zM361.6 229.6l2.5-.5v1zM361.6 229.6h69.2M442.8 229.6h69.2M509.5 229.1l2.5 .5-2.5 .5z"/>
<path d="M100.1 258.7v41.6M294.1 258.7v41.6M100.1 261.9l2.5-.5v1zM100.1 261.9h92.1M202 261.9h92.1M224.1 273.9l2.5-.5v1zM224.1 273.9h30.1M224.1 270.7v23.6M264 273.9h30.1M291.6 273.4l2.5 .5-2.5 .5zM291.6 261.4l2.5 .5-2.5 .5zM543.3 277.4l2.5-.5v1z"/>
<path d="M543.3 277.4h4.2M543.3 274.2v17M555 277.4h4.3M556.8 276.9l2.5 .5-2.5 .5zM559.3 274.2v26.1M100.1 285.9l2.5-.5v1zM100.1 285.9h3.3M113.1 285.9h8.5M119.1 285.4l2.5 .5-2.5 .5zM121.6 282.7v10.2M122.2 285.9l2.5-.5v1zM122.2 285.9h5.5"/>
<path d="M122.2 282.7v10M211.1 285.9l2.5-.5v1zM211.1 285.9h16.1M211.1 282.7v9.5M221.6 285.4l2.5 .5-2.5 .5zM269.5 285.9l2.5-.5v1zM269.5 285.9h11.6M269.5 282.7v9.9M289.7 295.9h59.6M290.8 285.9h3.3M291.6 285.4l2.5 .5-2.5 .5zM310.1 295.9l.5 2.5h-1z"/>
<path d="M310.1 295.9v4.7M322.1 295.9l.5 2.5h-1zM322.1 295.9v24.6M334.1 295.9l.5 2.5h-1zM334.1 295.9v44.6M346.1 295.9l.5 2.5h-1zM346.1 295.9v96.1M465.1 295.9h29.6M468.3 295.9l.5 2.5h-1zM468.3 295.9v13.2M491.1 285.9h15.7M496.3 285.9l2.5-.5v1z"/>
<path d="M496.3 282.7v11.6M504.3 285.4l2.5 .5-2.5 .5zM506.8 282.7v9.5M548.3 285.9h5M550.8 285.4l2.5 .5-2.5 .5zM553.3 282.7v11.6M554.9 295.9h35.5M559.3 285.9l2.5-.5v1zM559.3 285.9h5.5M574.8 293.4h1l-.5 2.5zM575.3 290.9v5M587.3 295.9l.5 2.5h-1z"/>
<path d="M587.3 295.9v8.6M720.7 299.7v11.6M723.7 299.7v33.4M83.3 300.1h8.4l26.9 7.7M116.3 306.6l2.3 1.2-2.6-.2zM299.1 308.7h14.2M309.6 306.2h1l-.5 2.5zM310.1 305.4v3.3M468.3 313.8v22.2M560.9 301.9h17.5M564.5 317.9h25.9M575.3 301.9l.5 2.5h-1z"/>
<path d="M575.3 301.9v4.9M586.8 315.4h1l-.5 2.5zM587.3 309.3v8.6M715.7 302.9h5M718.2 302.4l2.5 .5-2.5 .5zM723.7 302.9l2.5-.5v1zM723.7 302.9h7.7M322.1 325.3v24.6M465.1 325.9h29.6M467.8 323.4h1l-.5 2.5zM468.3 325.9l.5 2.5h-1zM729 334.7h23.6"/>
<path d="M748.9 339.7h1l-.5 2.5zM749.4 334.7l.5 2.5h-1zM749.4 332.3v9.9M294.1 351.5v23.6M295.7 349.9h29.6M321.6 347.4h1l-.5 2.5zM334.1 345.3v44.6M465.1 349.9h29.6M467.8 347.4h1l-.5 2.5zM468.3 340.7v9.2M725.3 342.2h27.3M272.1 371.9l2.5-.5v1z"/>
<path d="M272.1 371.9h10.3M289.8 371.9h4.3M291.6 371.4l2.5 .5-2.5 .5zM299.9 389.9h37.4M333.6 387.4h1l-.5 2.5zM346.1 396.8v96.1M275.5 435.3l.8 .7-1.9 1.6zM286.4 426.4h-3l-9 11.2M295.7 438.9h29.6M322.1 438.9l.5 2.5h-1zM322.1 438.9v24.6M471.1 438.9h23.6"/>
<path d="M474.3 438.9l.5 2.5h-1zM474.3 438.9v3.7M471.1 450.9h20.8M473.8 448.4h1l-.5 2.5zM474.3 447.3v3.6M322.1 468.3v24.6M100.1 488.5v23.6M117.1 497.4v14.7M173.1 494.5v17.6M221.1 494.5v17.6M277.1 497.1v15M289.7 492.9h59.6"/>
<path d="M294.1 488.5v23.6M298.5 480.1h14.8M309.6 490.4h1l-.5 2.5zM310.1 480.1l.5 2.5h-1zM310.1 480.1v4M310.1 488.9v4M321.6 490.4h1l-.5 2.5zM345.6 490.4h1l-.5 2.5zM100.1 508.9l2.5-.5v1zM100.1 508.9h3.3M113.1 508.9h4M114.6 508.4l2.5 .5-2.5 .5z"/>
<path d="M173.1 508.9l2.5-.5v1zM173.1 508.9h20.3M200.8 508.9h20.3M218.6 508.4l2.5 .5-2.5 .5zM277.1 508.9l2.5-.5v1zM277.1 508.9h3.7M290.5 508.9h3.6M291.6 508.4l2.5 .5-2.5 .5z"/>
</g>
<g fill="#000" stroke="#000" stroke-width=".42">
<path d="M336.8 60.7l.5 2.5zM336.8 60.7l.5 2.5h-1zM167.1 90.1l2.5-.5zM167.1 90.1l2.5-.5v1zM224.6 90.6l2.5-.5zM224.6 89.6l2.5 .5-2.5 .5zM227.1 90.1l2.5-.5zM227.1 90.1l2.5-.5v1zM291.6 90.6l2.5-.5zM291.6 89.6l2.5 .5-2.5 .5zM307.9 100.1l.5 2.5zM307.9 100.1l.5 2.5h-1z"/>
<path d="M324.5 100.1l.5 2.5zM324.5 100.1l.5 2.5h-1zM307.4 133.6l.5 2.5zM307.4 133.6h1l-.5 2.5zM173.1 164.1l2.5-.5zM173.1 164.1l2.5-.5v1zM218.6 164.6l2.5-.5zM218.6 163.6l2.5 .5-2.5 .5zM324 160.6l.5 2.5zM324 160.6h1l-.5 2.5zM347.5 173.3l.5 2.5zM347.5 173.3l.5 2.5h-1z"/>
<path d="M336.3 187.5l.5 2.5zM336.3 187.5h1l-.5 2.5zM347 187.5l.5 2.5zM347 187.5h1l-.5 2.5zM499.8 193.6l2.5-.5zM499.8 193.6l2.5-.5v1zM509.5 194.1l2.5-.5zM509.5 193.1l2.5 .5-2.5 .5zM450.5 211.6l2.5-.5zM450.5 211.6l2.5-.5v1zM467.4 202.6l2.5-.5zM467.4 202.6l2.5-.5v1z"/>
<path d="M509.5 212.1l2.5-.5zM509.5 211.1l2.5 .5-2.5 .5zM509.5 203.1l2.5-.5zM509.5 202.1l2.5 .5-2.5 .5zM361.6 229.6l2.5-.5zM361.6 229.6l2.5-.5v1zM509.5 230.1l2.5-.5zM509.5 229.1l2.5 .5-2.5 .5zM100.1 261.9l2.5-.5zM100.1 261.9l2.5-.5v1zM224.1 273.9l2.5-.5zM224.1 273.9l2.5-.5v1z"/>
<path d="M291.6 274.4l2.5-.5zM291.6 273.4l2.5 .5-2.5 .5zM291.6 262.4l2.5-.5zM291.6 261.4l2.5 .5-2.5 .5zM543.3 277.4l2.5-.5zM543.3 277.4l2.5-.5v1zM556.8 277.9l2.5-.5zM556.8 276.9l2.5 .5-2.5 .5zM100.1 285.9l2.5-.5zM100.1 285.9l2.5-.5v1zM119.1 286.4l2.5-.5zM119.1 285.4l2.5 .5-2.5 .5z"/>
<path d="M122.2 285.9l2.5-.5zM122.2 285.9l2.5-.5v1zM211.1 285.9l2.5-.5zM211.1 285.9l2.5-.5v1zM221.6 286.4l2.5-.5zM221.6 285.4l2.5 .5-2.5 .5zM269.5 285.9l2.5-.5zM269.5 285.9l2.5-.5v1zM291.6 286.4l2.5-.5zM291.6 285.4l2.5 .5-2.5 .5zM310.1 295.9l.5 2.5zM310.1 295.9l.5 2.5h-1z"/>
<path d="M322.1 295.9l.5 2.5zM322.1 295.9l.5 2.5h-1zM334.1 295.9l.5 2.5zM334.1 295.9l.5 2.5h-1zM346.1 295.9l.5 2.5zM346.1 295.9l.5 2.5h-1zM468.3 295.9l.5 2.5zM468.3 295.9l.5 2.5h-1zM496.3 285.9l2.5-.5zM496.3 285.9l2.5-.5v1zM504.3 286.4l2.5-.5zM504.3 285.4l2.5 .5-2.5 .5z"/>
<path d="M550.8 286.4l2.5-.5zM550.8 285.4l2.5 .5-2.5 .5zM559.3 285.9l2.5-.5zM559.3 285.9l2.5-.5v1zM574.8 293.4l.5 2.5zM574.8 293.4h1l-.5 2.5zM587.3 295.9l.5 2.5zM587.3 295.9l.5 2.5h-1zM116 307.6l2.6 .2zM116.3 306.6l2.3 1.2-2.6-.2zM309.6 306.2l.5 2.5zM309.6 306.2h1l-.5 2.5z"/>
<path d="M575.3 301.9l.5 2.5zM575.3 301.9l.5 2.5h-1zM586.8 315.4l.5 2.5zM586.8 315.4h1l-.5 2.5zM718.2 303.4l2.5-.5zM718.2 302.4l2.5 .5-2.5 .5zM723.7 302.9l2.5-.5zM723.7 302.9l2.5-.5v1zM467.8 323.4l.5 2.5zM467.8 323.4h1l-.5 2.5zM468.3 325.9l.5 2.5zM468.3 325.9l.5 2.5h-1z"/>
<path d="M748.9 339.7l.5 2.5zM748.9 339.7h1l-.5 2.5zM749.4 334.7l.5 2.5zM749.4 334.7l.5 2.5h-1zM321.6 347.4l.5 2.5zM321.6 347.4h1l-.5 2.5zM467.8 347.4l.5 2.5zM467.8 347.4h1l-.5 2.5zM272.1 371.9l2.5-.5zM272.1 371.9l2.5-.5v1zM291.6 372.4l2.5-.5zM291.6 371.4l2.5 .5-2.5 .5z"/>
<path d="M333.6 387.4l.5 2.5zM333.6 387.4h1l-.5 2.5zM275.5 435.3l-1.1 2.3zM275.5 435.3l.8 .7-1.9 1.6zM322.1 438.9l.5 2.5zM322.1 438.9l.5 2.5h-1zM473.8 448.4l.5 2.5zM473.8 448.4h1l-.5 2.5zM474.3 438.9l.5 2.5zM474.3 438.9l.5 2.5h-1zM309.6 490.4l.5 2.5zM309.6 490.4h1l-.5 2.5z"/>
<path d="M310.1 480.1l.5 2.5zM310.1 480.1l.5 2.5h-1zM321.6 490.4l.5 2.5zM321.6 490.4h1l-.5 2.5zM345.6 490.4l.5 2.5zM345.6 490.4h1l-.5 2.5zM100.1 508.9l2.5-.5zM100.1 508.9l2.5-.5v1zM114.6 509.4l2.5-.5zM114.6 508.4l2.5 .5-2.5 .5zM173.1 508.9l2.5-.5zM173.1 508.9l2.5-.5v1z"/>
<path d="M218.6 509.4l2.5-.5zM218.6 508.4l2.5 .5-2.5 .5zM277.1 508.9l2.5-.5zM277.1 508.9l2.5-.5v1zM291.6 509.4l2.5-.5zM291.6 508.4l2.5 .5-2.5 .5z"/>
</g>
<g font-size="8.4">
<text x="177.9" y="70.9">TOP VIEW</text>
<text x="194.1" y="157.6">=</text>
<text x="433.7" y="196.2">=</text>
<text x="597.4" y="228.7">PART 7 - CARD MOUNT ACB SIDE AND BURN BOX</text>
<text x="172" y="246.9">FRONT VIEW</text>
<text x="407.4" y="247.8">FLAT PATTERN</text>
<text x="194" y="288.5">=</text>
<text x="243.7" y="288">A</text>
<text x="85.3" y="326.1">A</text>
<text x="688.1" y="357.2">RELIEF CUT</text>
<text x="632.5" y="434.5">PART IS SYMMETRICAL EXCEPT FOR THE HOLE</text>
<text x="632.5" y="444.5">FEATURES MARKED WITH AN 'A'</text>
<text x="83.7" y="471.3">A</text>
<text x="258.2" y="504.8">A</text>
<text x="493.6" y="509.5">RIGHT SIDE VIEW</text>
</g>
<g font-size="6.3">
<text x="180.8" y="79">SCALE 2 : 1</text>
<text x="661.4" y="236.9">MATERIAL: ALUMINUM 6061</text>
<text x="666.4" y="244.4">SIZE: 3.88 x 3.82 x 1.24&quot;</text>
<text x="657.2" y="251.9">[98.500 x 97.000 x 33.500 mm]</text>
<text x="180.2" y="255">SCALE 2 : 1</text>
<text x="398.6" y="255.9">FLAT SIZE: 5.920 x 5.090&quot;</text>
<text x="411.5" y="263.4">THICKNESS: .06&quot;</text>
<text x="685.2" y="259.5">SCALE 2 : 1</text>
<text x="419.1" y="271">SCALE 1 : 1</text>
<text x="693.9" y="365.3">SCALE 2 : 1</text>
<text x="584.1" y="494.4">GENERAL TOLERANCE:</text>
<text x="724.7" y="503.4">CACTUS - 1 METAL COMPONENTS</text>
<text x="584.1" y="505">0.0</text>
<text x="511.4" y="517.6">SCALE 2 : 1</text>
<text x="584.1" y="517.4">0.00</text>
<text x="728.1" y="524.9">D</text>
<text x="762.8" y="526.2">CACTUS - 1 - 006</text>
<text x="584.1" y="529.9">0.000 ±0.010&quot;</text>
</g>
<g font-size="6">
<text x="604.6" y="505">±0.030&quot;</text>
<text x="604.1" y="517.4">±0.020&quot;</text>
</g>
<g font-size="4.4">
<text x="654.8" y="478.6">R.P. SMITH</text>
<text x="699.3" y="478">3/6/2017</text>
<text x="751.7" y="479.4">CAPITOL TECHNOLOGY UNIVERSITY</text>
<text x="843.4" y="524.2">1</text>
</g>
<g font-size="4.2">
<text x="52.8" y="24.4">8</text>
<text x="160.8" y="24.4">7</text>
<text x="268.7" y="24.4">6</text>
<text x="376.7" y="24.4">5</text>
<text x="484.6" y="24.4">4</text>
<text x="592.6" y="24.4">3</text>
<text x="700.5" y="24.4">2</text>
<text x="808.5" y="24.4">1</text>
<text x="8.7" y="71.4">D</text>
<text x="852" y="71.4">D</text>
<text x="425.4" y="76.5">UP 90° R.06</text>
<text x="193" y="91.6">1.18</text>
<text x="256.5" y="91.6">1.32</text>
<text x="305" y="120.2">.71</text>
<text x="331.6" y="126.9">5.090</text>
<text x="320.5" y="132.5">1.24</text>
<text x="449.6" y="136.7" transform="rotate(-90 449.6 136.7)">UP 90° R.06</text>
<text x="466.5" y="140.3" transform="rotate(-90 466.5 140.3)">DOWN 90° R.06</text>
<text x="516.5" y="159.2">UP 90° R.06 TYP X8</text>
<text x="194.2" y="165.6">.94</text>
<text x="425.4" y="172.4">UP 90° R.06</text>
<text x="340.3" y="183.2">.66 TYP</text>
<text x="490.1" y="195.1">.48</text>
<text x="485.6" y="204.1">1.76</text>
<text x="8.9" y="211.1">C</text>
<text x="477.2" y="213.2">2.42</text>
<text x="852.2" y="211.1">C</text>
<text x="431.6" y="231.1">5.920</text>
<text x="193" y="263.4">3.82</text>
<text x="255" y="275.4">1.38</text>
<text x="548.3" y="278.9">.31</text>
<text x="104.2" y="287.5">.424</text>
<text x="128.5" y="287.4">.01</text>
<text x="228" y="287.4">.26</text>
<text x="281.9" y="287.4">.484</text>
<text x="476" y="287.5">.21 TYP</text>
<text x="565.6" y="287.5">.12</text>
<text x="62.9" y="301.7">SLOT R.06</text>
<text x="306" y="304.5">.251</text>
<text x="732.2" y="304.4">.06 TYP</text>
<text x="572.3" y="310.7">.12</text>
<text x="584.3" y="308.4">.43</text>
<text x="458.1" y="313">.59 TYP X8</text>
<text x="318" y="324.4">1.06</text>
<text x="742.2" y="331.5">.15 TYP</text>
<text x="449.3" y="339.9">.47 TYP TAB WIDTH</text>
<text x="575.3" y="341.3">FILLET BOTH EDGES OF HOLES R.02</text>
<text x="330" y="344.4">1.85</text>
<text x="8.9" y="350.8">B</text>
<text x="852.2" y="350.8">B</text>
<text x="30.3" y="358.3">MOUNT PRESS NUTS ON ALL</text>
<text x="32.1" y="363.4">TAB HOLES, INTERIOR FACE</text>
<text x="283.2" y="373.4">.43</text>
<text x="342" y="395.9">3.88</text>
<text x="444.1" y="413.4">+.002</text>
<text x="444.8" y="417.6">- .005</text>
<text x="456.6" y="415.7">THRU TYP X8</text>
<text x="287.2" y="427.9">R.12 TYP X4</text>
<text x="467.1" y="446.5">.24 TYP</text>
<text x="318" y="467.4">1.06</text>
<text x="8.9" y="490.5">A</text>
<text x="306" y="488.1">.251</text>
<text x="852.2" y="490.5">A</text>
<text x="309.4" y="506.2">.12 X 45° Chamfer TYP X4</text>
<text x="104.2" y="510.4">.334</text>
<text x="194.2" y="510.4">.94</text>
<text x="281.6" y="510.4">.334</text>
<text x="812.4" y="532.6">9</text>
<text x="822.9" y="532.6">16</text>
<text x="52.8" y="537.5">8</text>
<text x="160.8" y="537.5">7</text>
<text x="268.7" y="537.5">6</text>
<text x="376.7" y="537.5">5</text>
<text x="484.6" y="537.5">4</text>
<text x="592.6" y="537.5">3</text>
<text x="700.5" y="537.5">2</text>
<text x="808.5" y="537.5">1</text>
</g>
<g font-size="4">
<text x="312.6" y="288.5">⌀.13 THRU TYP X3</text>
<text x="575.3" y="335.9">⌀.20 THRU</text>
<text x="81.7" y="415.3">⌀.16 THRU</text>
<text x="431.8" y="415.7">⌀.177</text>
</g>
<g font-size="3.5">
<text x="654.8" y="473.2">DRAWN</text>
<text x="654.8" y="482.8">CHECKED</text>
<text x="724.7" y="488.9">TITLE</text>
<text x="654.8" y="492.3">QA</text>
<text x="654.8" y="501.8">MFG</text>
<text x="654.8" y="511.4">APPROVED</text>
<text x="726.7" y="517.7">SIZE</text>
<text x="762.8" y="517.7">DWG NO</text>
<text x="841.4" y="517.7">REV</text>
<text x="724.7" y="530.4">SCALE</text>
<text x="738.3" y="531.9">NOTED</text>
<text x="800.9" y="532.6">SHEET</text>
<text x="817.3" y="532.6">OF</text>
</g>
</svg>
